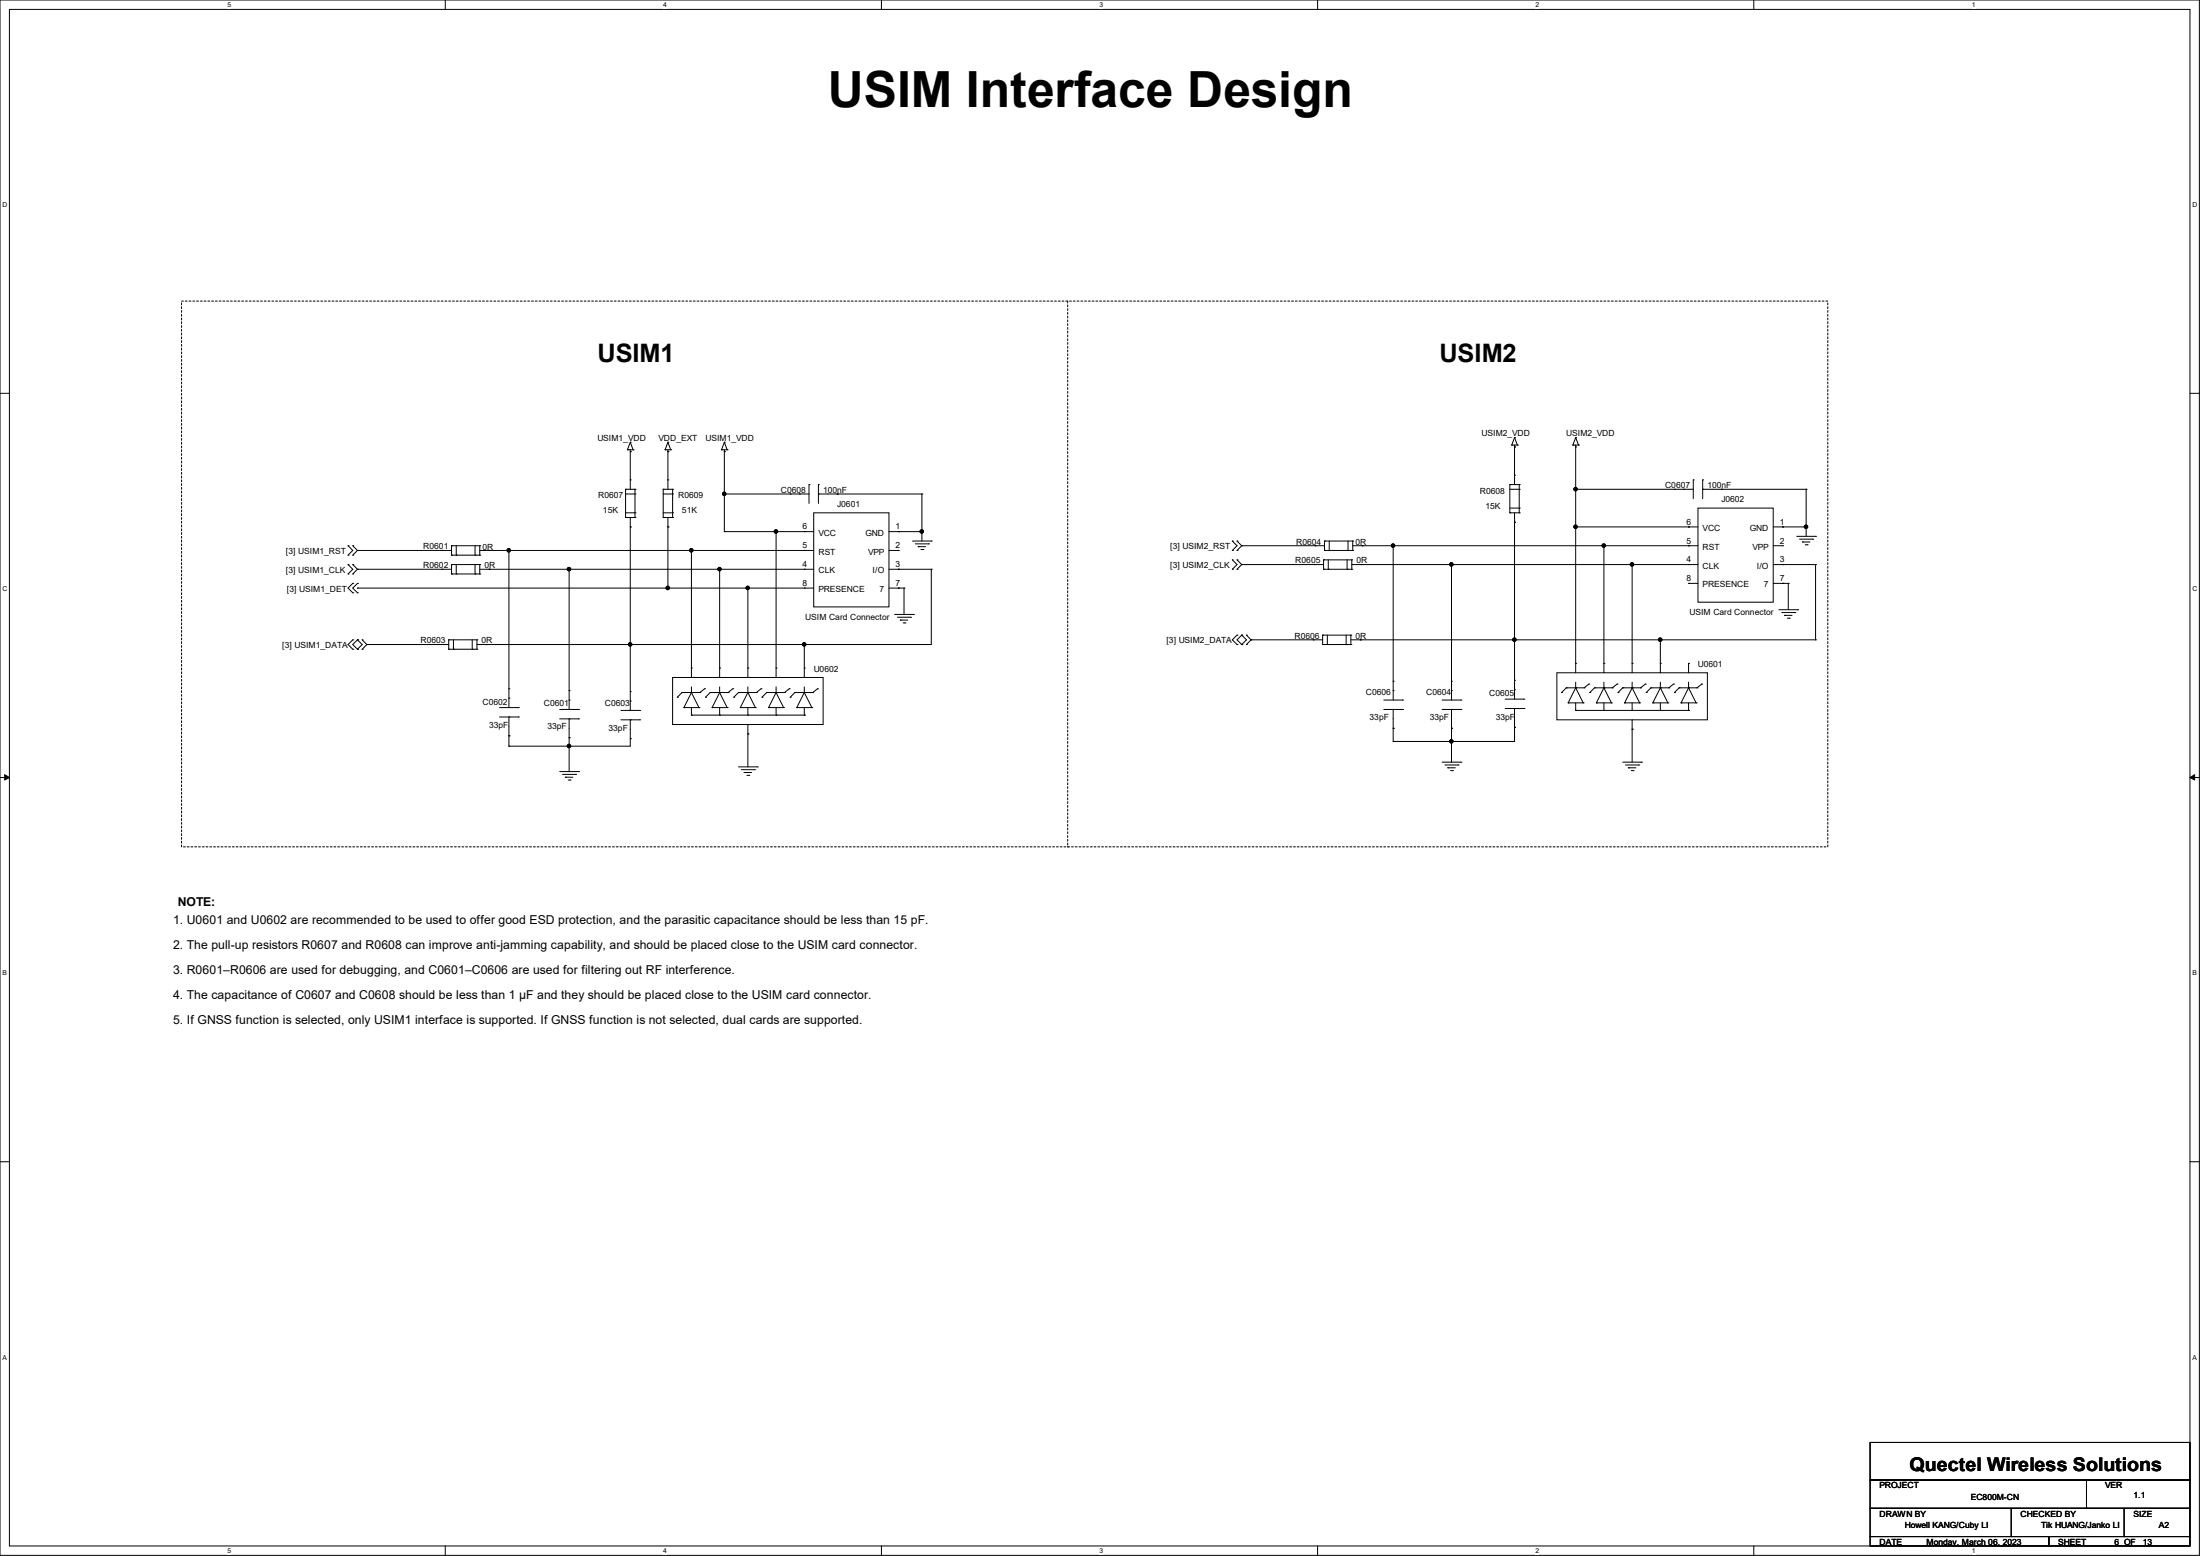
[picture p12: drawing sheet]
<svg xmlns="http://www.w3.org/2000/svg" width="297mm" height="210mm" viewBox="0 0 297 210" stroke-linecap="round" stroke-linejoin="round" font-family="sans-serif">
<path d="M0 0h296.9v209.9h-296.9zM1.3 1.3h294.4v207.4h-294.4z" fill="none" stroke="#000" stroke-width=".14"/>
<g fill="#fff">
<path d="M30.7 .1h.5v1h-.5z"/>
<path d="M30.7 208.8h.5v1h-.5z"/>
</g>
<path d="M60.1 0v1.3M60.1 208.7v1.2" fill="none" stroke="#000" stroke-width=".14"/>
<g fill="#fff">
<path d="M89.5 .1h.5v1h-.5z"/>
<path d="M89.5 208.8h.5v1h-.5z"/>
</g>
<path d="M119 0v1.3M119 208.7v1.2" fill="none" stroke="#000" stroke-width=".14"/>
<g fill="#fff">
<path d="M148.4 .1h.5v1h-.5z"/>
<path d="M148.4 208.8h.5v1h-.5z"/>
</g>
<path d="M177.9 0v1.3M177.9 208.7v1.2" fill="none" stroke="#000" stroke-width=".14"/>
<g fill="#fff">
<path d="M207.3 .1h.5v1h-.5z"/>
<path d="M207.3 208.8h.5v1h-.5z"/>
</g>
<path d="M236.8 0v1.3M236.8 208.7v1.2" fill="none" stroke="#000" stroke-width=".14"/>
<g fill="#fff">
<path d="M266.2 .1h.5v1h-.5z"/>
<path d="M266.2 208.8h.5v1h-.5z"/>
<path d="M.3 27.2h.7v1h-.7z"/>
<path d="M296 27.2h.6v1h-.6z"/>
<path d="M.3 79h.7v1h-.7z"/>
<path d="M296 79h.6v1h-.6z"/>
</g>
<path d="M0 53.1h1.3M295.7 53.1h1.2" fill="none" stroke="#000" stroke-width=".14"/>
<g fill="#fff">
<path d="M.3 130.9h.6v1h-.6z"/>
<path d="M296 130.9h.6v1h-.6z"/>
</g>
<path d="M0 104.9h1.3M295.7 104.9h1.2" fill="none" stroke="#000" stroke-width=".14"/>
<path d="M.6 104.6l.7 .3-.7 .4zM295.7 104.9l.6-.3v.7z" fill="#000" stroke="#000" stroke-width=".14"/>
<g fill="#fff">
<path d="M.3 182.7h.6v1h-.6z"/>
<path d="M296 182.7h.5v1h-.5z"/>
</g>
<g fill="none" stroke="#000" stroke-width=".14">
<path d="M85.1 59.7h.1M85.1 59.7l-.4 1M85.1 59.7l.4 1M90.2 59.7h.1M90.2 59.7l-.4 1M90.2 59.7l.4 1M97.8 59.7h.1M97.8 59.7l-.4 1M97.8 59.7l.4 1M204.5 59.1h.1M204.5 59.1l-.4 1M204.5 59.1l.4 1"/>
<path d="M212.7 59.1h.1M212.7 59.1l-.4 1M212.7 59.1l.4 1M47 74.9h.1M47 73.7h.1M47 77.5h.1M47 76.2h.1M47 73.7l.6 .6-.6 .6M47 76.2l.6 .6-.6 .7M47.6 73.7h.1M47.6 74.9h.1M47.6 78.7h.1"/>
<path d="M47.6 76.2h.1M47.6 77.5h.1M47.6 73.7l.7 .6M47.6 78.7l-.6 .7 .6 .6M47.6 76.2l.7 .6M48.3 78.7h.1M48.3 74.3h.1M48.3 76.8h.1M48.3 79.4h.1M48.3 74.3l-.7 .6M48.3 78.7l-.7 .7 .7 .6M48.3 76.8l-.7 .7"/>
<path d="M48.3 76.8h12.7M48.3 74.3h12.7M48.3 79.4h61.6M59.7 76.8h.1M59.7 74.3h.1M61 77.5h.1M61 76.2h.1M61 74.9h.1M61 73.7h.1M61 73.7v1.2M61 76.2v1.3M61 77.5h3.8"/>
<path d="M61 76.2h3.8M61 73.7h3.8M61 74.9h3.8M61.6 77.5h.1M61.6 74.9h.1M61.6 73.7v1.2M61.6 76.2v1.3M64.1 77.5h.1M64.1 74.9h.1M64.1 73.7v1.2M64.1 76.2v1.3M64.8 77.5h.1"/>
<path d="M64.8 76.2h.1M64.8 74.9h.1M64.8 73.7h.1M64.8 73.7v1.2M64.8 76.2v1.3M64.8 76.8h45.1M64.8 74.3h45.1M66 76.8h.1M66 74.3h.1M68.7 74.3h.1M68.7 74.3v21.2M76.8 76.8h.1"/>
<path d="M76.8 76.8v19M84.5 66h.1M84.5 69.8h.1M84.5 69.2h1.2M84.5 66h1.2M84.5 66.7h1.2M84.5 69.8h1.2M84.5 66v3.8M84.7 60.7h.1M84.7 60.7h.8M85.1 61h.1M85.1 71.1h.1"/>
<path d="M85.1 64.8h.1M85.1 60.7v5.3M85.1 69.8v26.1M85.5 60.7h.1M85.7 69.8h.1M85.7 66h.1M85.7 69.2h.1M85.7 66.7h.1M85.7 66v3.8M89.5 66h.1M89.5 69.8h.1M89.5 69.2h1.3"/>
<path d="M89.5 66h1.3M89.5 66.7h1.3M89.5 69.8h1.3M89.5 66v3.8M89.8 60.7h.1M89.8 60.7h.8M90.2 61h.1M90.2 71.1h.1M90.2 64.8h.1M90.2 79.4h.1M90.2 60.7v5.3M90.2 69.8v9.6"/>
<path d="M90.6 60.7h.1M90.8 69.8h.1M90.8 66h.1M90.8 69.2h.1M90.8 66.7h.1M90.8 66v3.8M93.3 74.3h.1M93.3 74.3v17.1M97.2 76.8h.1M97.2 76.8v14.6M97.4 60.7h.1M97.4 60.7h.8"/>
<path d="M97.8 61h.1M97.8 71.8h.1M97.8 66.7h.1M97.8 60.7v11.1M97.8 66.7h11.4M97.8 71.8h12.1M98.2 60.7h.1M101 79.4h.1M101 79.4v12M104.8 71.8h.1M104.8 71.8v19.6M106.7 66.7h.1"/>
<path d="M107.9 66.7h.1M108.6 71.8h.1M108.6 74.3h.1M108.6 76.8h.1M108.6 79.4h.1M109.2 65.4h.1M109.2 65.4v2.5M109.9 69.2h10.1v12.7h-10.1zM110.5 65.4h.1M110.5 66.7h.1M110.5 65.4v2.5M110.5 66.7h14"/>
<path d="M113 66.7h.1M120 76.8h5.7M120 71.8h4.5M120 74.3h1.3M120 79.4h2M121.3 79.4h.1M121.3 76.8h.1M121.3 74.3h.1M121.3 71.8h.1M122 79.4h.1M122 79.4v3.5M123.2 73h2.5"/>
<path d="M123.6 73.4h1.7M124 73.8h.1M124 73.8h1M124.3 74.2h.3M124.5 71.8h.1M124.5 66.7h.1M124.5 66.7v6.3M124.6 74.2h.1M125.3 73.4h.1M125.7 73h.1M125.7 76.8h.1M125.7 76.8v10.2h-61.3"/>
<path d="M166.4 76.8h.1M166.4 75.6h.1M166.4 74.3h.1M166.4 73h.1M166.4 75.6l.6 .6-.6 .6M166.4 73l.6 .7-.6 .6M167 75.6h.1M167 76.8h.1M167 73h.1M167 74.3h.1M167 75.6l.6 .6M167 73l.6 .7"/>
<path d="M167.6 76.2h.1M167.6 73.7h.1M167.6 76.2l-.6 .6M167.6 73.7l-.6 .6M167.6 76.2h11.1M167.6 73.7h11.2M177.4 76.2h.1M177.5 73.7h.1M178.7 76.8h.1M178.7 75.6h.1M178.7 76.8h3.8M178.7 75.6v1.2"/>
<path d="M178.7 75.6h3.8M178.8 74.3h.1M178.8 73h.1M178.8 73h3.8M178.8 74.3h3.8M178.8 73v1.3M179.3 76.8h.1M179.3 75.6v1.2M179.5 74.3h.1M179.5 73v1.3M181.9 76.8h.1M181.9 75.6v1.2"/>
<path d="M182 74.3h.1M182 73v1.3M182.5 76.8h.1M182.5 75.6h.1M182.5 76.2h46.7M182.5 75.6v1.2M182.6 74.3h.1M182.6 73h.1M182.6 73v1.3M182.6 73.7h46.6M183.8 76.2h.1M183.9 73.7h.1"/>
<path d="M188.1 73.7h.1M188.1 73.7v20.8M196 76.2h.1M196 76.2v18.3M203.8 65.4h.1M203.8 69.2h.1M203.8 69.2h1.3M203.8 65.4h1.3M203.8 65.4v3.8M203.8 68.6h1.3M203.8 66h1.3M204.1 60.1h.1"/>
<path d="M204.1 60.1h.8M204.5 60.3h.1M204.5 70.5h.1M204.5 64.1h.1M204.5 60.1v5.3M204.5 69.2v25.2M204.9 60.1h.1M205.1 69.2h.1M205.1 65.4h.1M205.1 68.6h.1M205.1 66h.1M205.1 65.4v3.8"/>
<path d="M212.3 60.1h.1M212.3 60.1h.8M212.7 60.3h.1M212.7 66h.1M212.7 71.1h.1M212.7 60.1v30.7M212.7 66h15.9M212.7 71.1h16.5M213.1 60.1h.1M216.5 73.7h.1M216.5 73.7v17.1M220.3 76.2h.1"/>
<path d="M220.3 76.2v14.6M226.1 66h.1M227.3 66h.1M228 71.1h.1M228 73.7h.1M228 76.2h.1M228 78.7h.1M228 78.7h1.2M228.6 64.8h.1M228.6 64.8v2.5M229.2 68.6h10.2v12.7h-10.2zM229.9 64.8h.1"/>
<path d="M229.9 66h.1M229.9 66h13.9M229.9 64.8v2.5M232.4 66h.1M239.4 76.2h5.7M239.4 73.7h1.3M239.4 71.1h4.4M239.4 78.7h2M240.7 78.7h.1M240.7 76.2h.1M240.7 73.7h.1M240.7 71.1h.1"/>
<path d="M241.4 78.7h.1M241.4 78.7v3.6M242.6 72.4h2.5M243 72.8h1.7M243.3 73.2h.1M243.3 73.2h1M243.7 73.5h.3M243.8 66h.1M243.8 71.1h.1M243.8 66v6.4M244 73.5h.1M244.7 72.8h.1"/>
<path d="M245.1 72.4h.1M245.1 76.2h.1M245.1 76.2v10.2M47.6 86.4h.1M47.6 87.6h.1M47.6 80h.1M47.6 86.4l-.6 .6 .6 .6M48.3 86.4h.1M48.3 87.6h.1M48.3 80h.1M48.3 86.4l-.7 .6 .7 .6M48.3 86.4l.6 .6-.6 .6"/>
<path d="M48.9 86.4h.1M48.9 87.6h.1M48.9 86.4l.6 .6M49.5 87h.1M49.5 87l-.6 .6M49.5 87h11.1M59.3 87h.1M60.6 87.6h.1M60.6 86.4h.1M60.6 86.4h3.8M60.6 86.4v1.2M60.6 87.6h3.8"/>
<path d="M61.2 87.6h.1M61.2 86.4v1.2M63.8 87.6h.1M63.8 86.4v1.2M64.4 87.6h.1M64.4 86.4h.1M64.4 86.4v1.2M65.7 87h.1M67.4 96.8h2.6M67.4 95.5h2.6M68.7 96.8h.1M68.7 94.2h.1"/>
<path d="M68.7 99.3h.1M68.7 93h.1M68.7 96.8v3.9M70 96.8h.1M70 95.5h.1M75.6 95.8h2.5M75.6 97h2.5M76.8 97h.1M76.8 94.5h.1M76.8 99.6h.1M76.8 93.2h.1M76.8 97v7.1"/>
<path d="M78.1 97h.1M78.1 95.8h.1M83.8 95.9h2.6M83.8 97.2h2.6M85.1 97.2h.1M85.1 94.6h.1M85.1 99.7h.1M85.1 93.3h.1M85.1 87h.1M85.1 97.2v3.5h-16.4M86.4 97.2h.1M86.4 95.9h.1"/>
<path d="M90.8 91.4h20.3v6.4h-20.3zM91.4 94.1h.1M92.1 93.5h.1M92.1 93.5h2.4M92.1 93.5l-.7 .6M92.3 95.5h.1M92.3 95.5h2.1M93.3 93.5h.1M93.3 96.5h.1M93.3 90.2h.1M93.3 92.7v.8M93.3 95.5v1"/>
<path d="M93.3 93.5l1.1 2M93.3 93.5l-1 2M93.3 96.5h15.3M94.4 95.5h.1M94.5 93.5h.1M95.1 93h.1M95.1 93l-.6 .5M95.2 94.1h.1M95.9 93.5h.1M95.9 93.5h2.4M95.9 93.5l-.7 .6M96.1 95.5h.1"/>
<path d="M96.1 95.5h2.1M97.2 96.5h.1M97.2 93.5h.1M97.2 90.2h.1M97.2 92.7v.8M97.2 95.5v1M97.2 93.5l1 2M97.2 93.5l-1.1 2M98.2 95.5h.1M98.3 93.5h.1M98.9 93h.1M98.9 93l-.6 .5"/>
<path d="M99.1 94.1h.1M99.7 93.5h.1M99.7 93.5h2.4M99.7 93.5l-.6 .6M99.9 95.5h.1M99.9 95.5h2.1M101 96.5h.1M101 93.5h.1M101 99.1h.1M101 90.2h.1M101 92.7v.8M101 95.5v1"/>
<path d="M101 97.8v5.7M101 93.5l1 2M101 93.5l-1.1 2M102 95.5h.1M102.1 93.5h.1M102.7 93h.1M102.7 93l-.6 .5M102.9 94.1h.1M103.5 93.5h.1M103.5 93.5h2.4M103.5 93.5l-.6 .6M103.8 95.5h.1"/>
<path d="M103.8 95.5h2M104.8 96.5h.1M104.8 93.5h.1M104.8 90.2h.1M104.8 92.7v.8M104.8 95.5v1M104.8 93.5l1 2M104.8 93.5l-1 2M105.8 95.5h.1M105.9 93.5h.1M106.6 93h.1M106.6 93l-.7 .5"/>
<path d="M106.7 94.1h.1M107.3 93.5h.1M107.3 93.5h2.4M107.3 93.5l-.6 .6M107.6 95.5h.1M107.6 95.5h2M108.6 93.5h.1M108.6 96.5h.1M108.6 90.2h.1M108.6 87h.1M108.6 87v4.4M108.6 92.7v.8"/>
<path d="M108.6 95.5v1M108.6 93.5l1 2M108.6 93.5l-1 2M109.6 95.5h.1M109.7 93.5h.1M110.4 93h.1M110.4 93l-.7 .5M120.8 82.9h2.5M121.2 83.3h1.7M121.5 83.7h.1M121.5 83.7h1.1M121.9 84.1h.3"/>
<path d="M122.2 84.1h.1M122.9 83.3h.1M123.3 82.9h.1M167 85.7h.1M167 87h.1M167 85.7l-.6 .7 .6 .6M167.6 85.7h.1M167.6 87h.1M167.6 85.7l-.6 .7 .6 .6M167.6 85.7l.7 .7-.7 .6M168.3 85.7h.1M168.3 87h.1"/>
<path d="M168.3 85.7l.6 .7M168.9 86.4h.1M168.9 86.4l-.6 .6M168.9 86.4h9.7M177.3 86.4h.1M178.6 87h.1M178.6 85.7h.1M178.6 85.7v1.3M178.6 87h3.8M178.6 85.7h3.8M179.2 87h.1M179.2 85.7v1.3"/>
<path d="M181.7 87h.1M181.7 85.7v1.3M182.4 87h.1M182.4 85.7h.1M182.4 85.7v1.3M182.4 86.4h62.7M183.6 86.4h.1M186.8 95.8h2.6M186.8 94.5h2.6M188.1 95.8h.1M188.1 93.2h.1M188.1 98.3h.1"/>
<path d="M188.1 91.9h.1M188.1 95.8v4.3M189.4 95.8h.1M189.4 94.5h.1M194.7 95.8h2.5M194.7 94.5h2.5M196 95.8h.1M196 93.2h.1M196 98.3h.1M196 91.9h.1M196 95.8v7.1M197.2 95.8h.1"/>
<path d="M197.2 94.5h.1M203.2 95.6h2.5M203.2 94.4h2.5M204.5 95.6h.1M204.5 93.1h.1M204.5 98.2h.1M204.5 91.8h.1M204.5 86.4h.1M204.5 95.6v4.5h-16.4M205.7 95.6h.1M205.7 94.4h.1M210.2 90.8h20.3v6.4h-20.3z"/>
<path d="M210.8 93.5h.1M211.5 92.8h.1M211.5 92.8h2.4M211.5 92.8l-.7 .7M211.7 94.9h.1M211.7 94.9h2M212.7 92.8h.1M212.7 95.9h.1M212.7 89.5h.1M212.7 92.1v.7M212.7 94.9v1M212.7 92.8l1 2.1"/>
<path d="M212.7 92.8l-1 2.1M212.7 95.9h15.3M213.7 94.9h.1M213.9 92.8h.1M214.5 92.3h.1M214.5 92.3l-.6 .5M214.6 93.5h.1M215.3 92.8h.1M215.3 92.8h2.4M215.3 92.8l-.7 .7M215.5 94.9h.1M215.5 94.9h2.1"/>
<path d="M216.5 95.9h.1M216.5 92.8h.1M216.5 89.5h.1M216.5 92.1v.7M216.5 94.9v1M216.5 92.8l1.1 2.1M216.5 92.8l-1 2.1M217.6 94.9h.1M217.7 92.8h.1M218.3 92.3h.1M218.3 92.3l-.6 .5M218.4 93.5h.1"/>
<path d="M219.1 92.8h.1M219.1 92.8h2.4M219.1 92.8l-.7 .7M219.3 94.9h.1M219.3 94.9h2.1M220.3 95.9h.1M220.3 92.8h.1M220.3 98.4h.1M220.3 89.5h.1M220.3 92.1v.7M220.3 94.9v1M220.3 97.2v5.7"/>
<path d="M220.3 92.8l1.1 2.1M220.3 92.8l-1 2.1M221.4 94.9h.1M221.5 92.8h.1M222.1 92.3h.1M222.1 92.3l-.6 .5M222.2 93.5h.1M222.9 92.8h.1M222.9 92.8h2.4M222.9 92.8l-.7 .7M223.1 94.9h.1M223.1 94.9h2.1"/>
<path d="M224.2 95.9h.1M224.2 92.8h.1M224.2 89.5h.1M224.2 86.4h.1M224.2 86.4v4.4M224.2 92.1v.7M224.2 94.9v1M224.2 92.8l1 2.1M224.2 92.8l-1.1 2.1M225.2 94.9h.1M225.3 92.8h.1M225.9 92.3h.1"/>
<path d="M225.9 92.3l-.6 .5M226.1 93.5h.1M226.7 92.8h.1M226.7 92.8h2.4M226.7 92.8l-.6 .7M226.9 94.9h.1M226.9 94.9h2.1M228 92.8h.1M228 95.9h.1M228 89.5h.1M228 89.5v1.3M228 92.1v.7"/>
<path d="M228 94.9v1M228 92.8l1 2.1M228 92.8l-1.1 2.1M229 94.9h.1M229.1 92.8h.1M229.7 92.3h.1M229.7 92.3l-.6 .5M240.2 82.3h2.5M240.5 82.7h1.8M240.9 83.1h.1M240.9 83.1h1M241.3 83.4h.3"/>
<path d="M241.6 83.4h.1M242.3 82.7h.1M242.7 82.3h.1M245.1 86.4h.1M68.7 100.7h.1M75.6 104.1h2.5M75.9 104.5h1.8M76.3 104.9h.1M76.3 104.9h1M76.7 105.3h.3M76.8 100.7h.1M77 105.3h.1"/>
<path d="M77.7 104.5h.1M78.1 104.1h.1M99.7 103.5h2.5M100.1 103.9h1.8M100.5 104.3h.1M100.5 104.3h1M100.8 104.6h.3M101.1 104.6h.1M101.9 103.9h.1M102.2 103.5h.1M188.1 100.1h.1M194.7 102.9h2.5"/>
<path d="M195.1 103.3h1.7M195.5 103.6h.1M195.5 103.6h1M195.8 104h.3M196 100.1h.1M196.1 104h.1M196.8 103.3h.1M197.2 102.9h.1M219.1 102.9h2.5M219.5 103.3h1.7M219.8 103.6h.1M219.8 103.6h1.1"/>
<path d="M220.2 104h.3M220.5 104h.1M221.2 103.3h.1M221.6 102.9h.1M0 156.8h1.3M295.7 156.8h1.2M252.5 194.7h43.2v5.1h-43.2zM252.5 199.8h43.2v3.8h-43.2zM281.7 199.8v3.8M252.5 203.6h43.2v3.8h-43.2zM252.5 207.4h24.1v1.3h-24.1zM271.5 207.4h.1"/>
<path d="M271.5 203.6v3.8M276.6 207.4h19.1v1.3h-19.1zM281.7 203.6h.1M286.8 207.4h.1M286.8 203.6v3.8"/>
</g>
<path d="M24.5 40.6h222.3v73.7h-222.3zM144.1 40.6v73.7M144.1 114.3h.1" fill="none" stroke="#000" stroke-width=".14" stroke-dasharray=".3"/>
<g fill="#000" stroke="#000" stroke-width=".14">
<circle cx="68.7" cy="74.3" r=".23"/>
<circle cx="76.8" cy="76.8" r=".23"/>
<circle cx="90.1" cy="79.4" r=".23"/>
<circle cx="93.3" cy="74.3" r=".23"/>
<circle cx="97.1" cy="76.8" r=".23"/>
<circle cx="97.8" cy="66.7" r=".23"/>
<circle cx="100.9" cy="79.4" r=".23"/>
<circle cx="104.8" cy="71.7" r=".23"/>
<circle cx="124.4" cy="71.7" r=".23"/>
<circle cx="188.1" cy="73.6" r=".23"/>
<circle cx="195.9" cy="76.2" r=".23"/>
<circle cx="212.7" cy="71.1" r=".23"/>
<circle cx="212.7" cy="66" r=".23"/>
<circle cx="216.5" cy="73.6" r=".23"/>
<circle cx="220.3" cy="76.2" r=".23"/>
<circle cx="243.8" cy="71.1" r=".23"/>
<circle cx="85.1" cy="87" r=".23"/>
<circle cx="108.6" cy="87" r=".23"/>
<circle cx="204.4" cy="86.3" r=".23"/>
<circle cx="224.1" cy="86.3" r=".23"/>
<circle cx="76.8" cy="100.7" r=".23"/>
<circle cx="195.9" cy="100.1" r=".23"/>
</g>
<text font-size="6.7" x="111.8" y="14.5">USIM Interface Design</text>
<g font-size="3.4">
<text x="80.6" y="48.9">USIM1</text>
<text x="194.3" y="48.9">USIM2</text>
</g>
<text font-size="2.5" x="257.8" y="198.6">Quectel Wireless Solutions</text>
<g font-size="1.7">
<text x="23.4" y="124.7">1. U0601 and U0602 are recommended to be used to offer good ESD protection, and the parasitic capacitance should be less than 15 pF.</text>
<text x="24" y="122.3">NOTE:</text>
<text x="23.4" y="128.1">2. The pull-up resistors R0607 and R0608 can improve anti-jamming capability, and should be placed close to the USIM card connector.</text>
<text x="23.4" y="131.4">3. R0601–R0606 are used for debugging, and C0601–C0606 are used for filtering out RF interference.</text>
<text x="23.4" y="134.8">4. The capacitance of C0607 and C0608 should be less than 1 μF and they should be placed close to the USIM card connector.</text>
<text x="23.4" y="138.2">5. If GNSS function is selected, only USIM1 interface is supported. If GNSS function is not selected, dual cards are supported.</text>
</g>
<g font-size="1.1">
<text x="80.6" y="59.5">USIM1_VDD</text>
<text x="88.9" y="59.5">VDD_EXT</text>
<text x="95.2" y="59.5">USIM1_VDD</text>
<text x="200" y="58.9">USIM2_VDD</text>
<text x="211.4" y="58.9">USIM2_VDD</text>
<text x="224.8" y="65.9">C0607</text>
<text x="230.5" y="65.9">100nF</text>
<text x="80.8" y="67.3">R0607</text>
<text x="81.4" y="69.2">15K</text>
<text x="91.6" y="67.3">R0609</text>
<text x="92.1" y="69.3">51K</text>
<text x="105.4" y="66.5">C0608</text>
<text x="108.3" y="71.5">6</text>
<text x="111.1" y="66.5">100nF</text>
<text x="113" y="68.4">J0601</text>
<text x="120.9" y="71.5">1</text>
<text x="199.8" y="66.6">R0608</text>
<text x="200.5" y="68.7">15K</text>
<text x="227.7" y="70.8">6</text>
<text x="229.9" y="71.7">VCC</text>
<text x="232.4" y="67.8">J0602</text>
<text x="236.2" y="71.7">GND</text>
<text x="240.3" y="70.8">1</text>
<text x="38.6" y="74.8">[3] USIM1_RST</text>
<text x="38.6" y="77.3">[3] USIM1_CLK</text>
<text x="57.1" y="76.7">R0602</text>
<text x="57.1" y="74.1">R0601</text>
<text x="65.1" y="74.3">0R</text>
<text x="65.4" y="76.7">0R</text>
<text x="108.3" y="74">5</text>
<text x="108.3" y="76.5">4</text>
<text x="110.5" y="72.3">VCC</text>
<text x="110.5" y="74.8">RST</text>
<text x="110.5" y="77.4">CLK</text>
<text x="116.8" y="72.3">GND</text>
<text x="117.2" y="74.8">VPP</text>
<text x="117.8" y="77.4">I/O</text>
<text x="120.9" y="76.5">3</text>
<text x="120.9" y="74">2</text>
<text x="158" y="76.7">[3] USIM2_CLK</text>
<text x="158" y="74.1">[3] USIM2_RST</text>
<text x="174.9" y="76">R0605</text>
<text x="175" y="73.5">R0604</text>
<text x="183" y="73.6">0R</text>
<text x="183.1" y="76">0R</text>
<text x="227.7" y="73.4">5</text>
<text x="227.7" y="75.9">4</text>
<text x="229.9" y="74.2">RST</text>
<text x="229.9" y="76.8">CLK</text>
<text x="236.6" y="74.2">VPP</text>
<text x="237.2" y="76.8">I/O</text>
<text x="240.3" y="75.9">3</text>
<text x="240.3" y="73.4">2</text>
<text x="38.7" y="80">[3] USIM1_DET</text>
<text x="108.3" y="79.1">8</text>
<text x="108.7" y="83.7">USIM Card Connector</text>
<text x="110.5" y="79.9">PRESENCE</text>
<text x="118.7" y="79.9">7</text>
<text x="120.9" y="79.1">7</text>
<text x="227.7" y="78.4">8</text>
<text x="228.1" y="83">USIM Card Connector</text>
<text x="229.9" y="79.3">PRESENCE</text>
<text x="238.1" y="79.3">7</text>
<text x="240.3" y="78.4">7</text>
<text x="38.1" y="87.5">[3] USIM1_DATA</text>
<text x="56.8" y="86.8">R0603</text>
<text x="65" y="86.8">0R</text>
<text x="157.5" y="86.8">[3] USIM2_DATA</text>
<text x="174.7" y="86.2">R0606</text>
<text x="183" y="86.2">0R</text>
<text x="65.1" y="95.2">C0602</text>
<text x="73.4" y="95.3">C0601</text>
<text x="81.7" y="95.3">C0603</text>
<text x="109.9" y="90.6">U0602</text>
<text x="184.4" y="93.8">C0606</text>
<text x="192.5" y="93.8">C0604</text>
<text x="201" y="93.9">C0605</text>
<text x="229.2" y="90">U0601</text>
<text x="66" y="98.3">33pF</text>
<text x="73.9" y="98.4">33pF</text>
<text x="82.2" y="98.6">33pF</text>
<text x="184.9" y="97.1">33pF</text>
<text x="193" y="97.1">33pF</text>
<text x="201.9" y="97.1">33pF</text>
<text x="253.7" y="200.9">PROJECT</text>
<text x="266.1" y="202.4">EC800M-CN</text>
<text x="284.2" y="200.9">VER</text>
<text x="288" y="202.1">1.1</text>
<text x="253.7" y="208.5">DATE</text>
<text x="253.7" y="204.7">DRAWN BY</text>
<text x="257.2" y="206.2">Howell KANG/Cuby LI</text>
<text x="260.1" y="208.5">Monday, March 06, 2023</text>
<text x="272.8" y="204.7">CHECKED BY</text>
<text x="275.6" y="206.2">Tik HUANG/Janko LI</text>
<text x="277.9" y="208.5">SHEET</text>
<text x="285.5" y="208.5">6 OF</text>
<text x="288" y="204.7">SIZE</text>
<text x="289.3" y="208.5">13</text>
<text x="291.5" y="206.2">A2</text>
</g>
<g font-size=".9">
<text x="30.7" y=".9">5</text>
<text x="89.5" y=".9">4</text>
<text x="148.4" y=".9">3</text>
<text x="207.3" y=".9">2</text>
<text x="266.2" y=".9">1</text>
<text x=".3" y="28">D</text>
<text x="296" y="28">D</text>
<text x=".3" y="79.8">C</text>
<text x="296" y="79.8">C</text>
<text x=".3" y="131.7">B</text>
<text x="296" y="131.7">B</text>
<text x=".3" y="183.5">A</text>
<text x="296" y="183.5">A</text>
<text x="30.7" y="209.6">5</text>
<text x="89.5" y="209.6">4</text>
<text x="148.4" y="209.6">3</text>
<text x="207.3" y="209.6">2</text>
<text x="266.2" y="209.6">1</text>
</g>
</svg>
